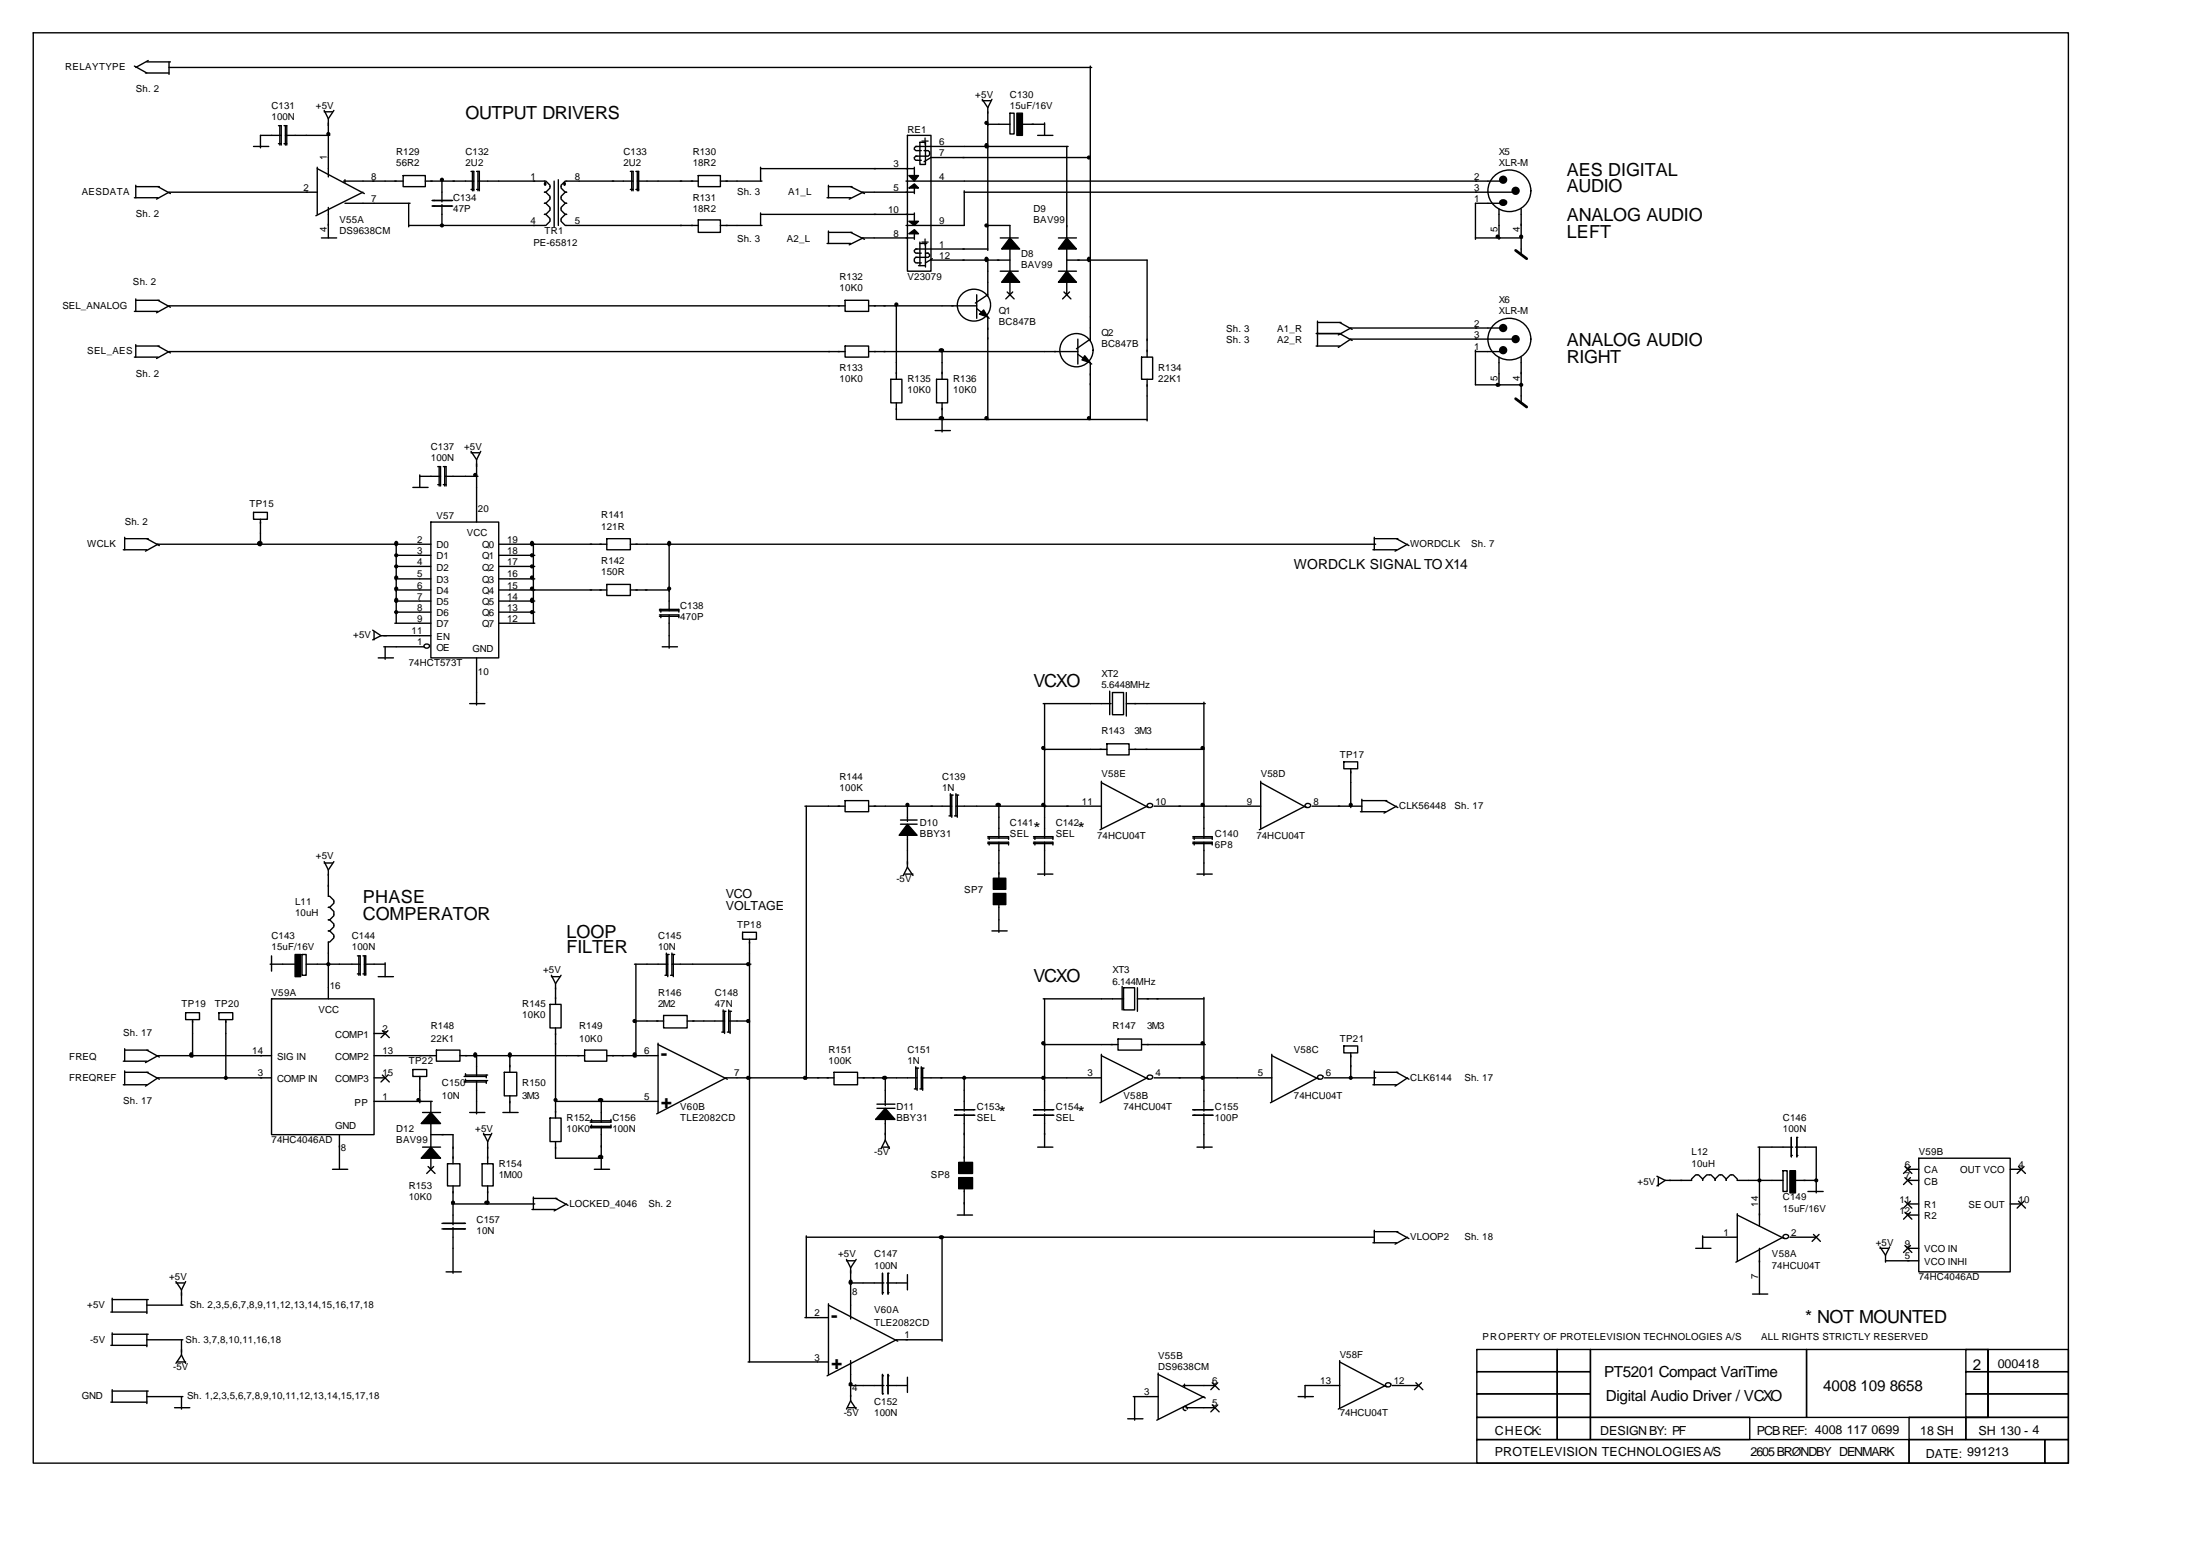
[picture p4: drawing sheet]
<svg xmlns="http://www.w3.org/2000/svg" width="420mm" height="297mm" viewBox="0 0 420 297" stroke-linecap="round" stroke-linejoin="round" font-family="sans-serif">
<g fill="none" stroke="#000" stroke-width=".26">
<path d="M6.3 6.3h388.7v273h-388.7zM25.7 12.6l2.3 1.3M27.8 13.9h4.5M28 11.8h4.5M28.3 11.6l-2.4 1.3M32.3 11.8v2.4M32.3 12.9h176.2M187.6 19.2h1.6M187.6 19l1 1.5M189.4 19l-.8 1.5M208.2 12.6v52.4M25.7 37.7h4.5"/>
<path d="M25.9 35.6h4.5M25.9 35.4v2.3M30.2 35.6l2.3 1.4M48.4 28h2.9M53.2 24h.5v3.7M53.2 27.4h.5M53.4 24v3.7M53.7 25.8h-4v2.4M54.2 24h.6v3.7M54.2 27.4h.6M54.5 25.8h8.5M54.5 24v3.7"/>
<path d="M60.6 32.2l9 4.8M60.6 31.9v9M60.6 36.7h-28.3l-2.4 1.3M61.9 21.3h1.6M61.9 21.1l.8 1.6M62.7 22.7v11.1M62.7 39.6v5.8M63.8 21.1l-1.1 1.6M65.6 34.6h11.4M65.9 38.8h12.4M65.9 34.3v.5M69.3 36.7l-9 4.5"/>
<path d="M77 33.5h4.2v2.1h-4.2zM78.1 38.8v4.5M81.2 34.6h9.3M82.5 38.3h3.8M82.5 39.3h3.8M82.8 38.3h.1M82.8 39.3h.1M84.4 34.6v3.9M84.4 39.1v3.9M86.3 38.3h.1M86.3 39.3h.1M90 32.7h.5v3.7"/>
<path d="M90 36.2h.5M90.2 32.7v3.7M91 32.7h.5v3.7M91 36.2h.5M91.3 34.6h12.9l.8 .8v.5l-.8 .8h-.2h.2l.8 .8v.5l-.8 .8h-.2h.2l.8 .8v.5l-.8 .8h-.2h.2l.8 .8v.5l-.8 .8h-26.1M91.3 32.7v3.7M105.8 34.6v8.7M106.6 34.3v8.7M120.4 32.7h.5v3.7M120.4 36.2h.5M120.6 32.7v3.7M120.9 34.6h-13l-.7 .8v.5l.7 .8h.3h-.3l-.7 .8v.5l.7 .8h.3h-.3l-.7 .8v.5l.7 .8h.3h-.3l-.7 .8v.5l.7 .8h25.4"/>
<path d="M121.4 32.7h.6v3.7M121.4 36.2h.6M121.7 34.6h11.6M121.7 32.7v3.7M133.3 33.5h4.3v2.1h-4.3zM137.6 34.6h7.9M145.3 32.2h29.3M145.3 31.9v2.7M158 37.7h4.5M158.2 35.4v2.3M158.2 35.6h4.5M162.5 35.6l2.6 1.4"/>
<path d="M164.6 36.7h10M164.8 36.7l-2.6 1.3M173 34.6h114.1M173.3 25.8h4.5v26h-4.5zM174.6 31.9v1.6M174.6 35.9v1.1M174.9 28h29.1M175.2 28h-.3l-.3 .2v.3l.3 .3h1M175.2 29.8h-.3l-.3 .3v.2l.3 .3h1M175.7 27.2h1v4.2h-1zM176.5 28.8h.8a.66 .66 0 0 1 0 1h-2.4M184.1 36.4v6.6h-11.1"/>
<path d="M184.1 36.7h105.6M188.4 23.7h4.5M188.6 20.5v27.3M192.9 21.6h.8v4h-.8zM195 23.7h4.5M198.2 25.8h2.9M199.5 23.5v2.3M203.7 28v17.4M208.2 30.1h-30.4l-1.3 .8M285.4 33.6a4 4 0 0 1 6.2 .5 4 4 0 0 1-1.7 6 4 4 0 0 1-5-1.4 4 4 0 0 1 .5-5.1zM286.3 39.9v5.8M287.6 38.8h-5.8v6.9"/>
<path d="M290.5 39.9v8.7M25.7 59.4h4.5M25.9 57.1v2.3M25.9 57.3h4.5M30.2 57.3l2.3 1.3M61.4 45.4h2.9M133.3 42h4.3v2.4h-4.3zM137.6 43h7.9M145.3 40.9h29.3M145.3 40.7v2.3M158 46.5h4.5M158.2 44.1v2.4"/>
<path d="M158.2 44.4h4.5M161.4 57.3h4.5v2.1h-4.5zM161.4 58.4h-129.1l-2.4 1.3M162.5 44.4l2.6 1.3M164.6 45.4h10M164.8 45.4l-2.6 1.3M165.9 58.4h20.6M171.2 58.1v14.3M174.6 40.7v1.5M174.6 44.6v1.1M174.9 47.5h13.7M175.2 47.5h-.3l-.3 .3v.3l.3 .2h1"/>
<path d="M175.2 49.1h-.3a.66 .66 0 0 0 0 1.1h1M175.4 50.7h1.3M175.7 46.2v4.5M175.7 46.5h1.3M176.7 46.5v4.5M176.7 48.3h.6M177 48.3h.3l.2 .3v.3l-.2 .2h-2.4M177.8 49.7h15.1M178.1 49.4l-1.4 .8M186.5 58.9l2.4 1.9M186.5 56.3v4.5M188.4 43h4.5v2.4"/>
<path d="M188.6 49.4v7.1M188.6 56.3l-2.3 1.6M189.2 58.1a3.1 3.1 0 0 0-3.9-2.8 3.1 3.1 0 0 0-2.2 4.3 3.2 3.2 0 0 0 3.6 1.6 3.2 3.2 0 0 0 2.5-2.9M191 45.4h3.5M191 51.8h3.5M192.4 55.7l1.3 1.4M192.9 47.3v4.5M192.9 53.9v2.4M193.4 55.7l-1.3 1.4M202.1 45.4h3.5M202.1 51.8h3.5M203.2 55.7l1.3 1.4"/>
<path d="M203.7 49.7h15.4v18.5M203.7 47.3v4.5M203.7 53.9v2.4M204.3 55.7l-1.4 1.4M281.8 45.4h9M25.7 68.2h4.5M25.9 66.1h4.5M25.9 65.8v2.4M30.2 66.1l2.3 1.3M161.4 66.1h4.5v2.1h-4.5zM161.4 67.1h-129.1l-2.4 1.3M165.9 67.1h39.9"/>
<path d="M170.1 72.4h2.1v4.5h-2.1zM171.2 76.9v3.2h47.9M178.9 72.4h2.1v4.5h-2.1zM179.9 66.9v5.5M179.9 76.9v5.6M188.6 60.5v19.6M205.8 67.6l2.7 1.9M205.8 64.7v4.8M208.2 64.7l-2.6 1.9M208.2 69.2v10.9M218 68.2h2.1v4.2h-2.1zM219.1 72.4v7.9"/>
<path d="M251.4 63.7h4.7M251.4 66.1h4.5M251.6 61.6h4.5M251.6 61.3v4.8M255.9 61.6l2.3 1.3M255.9 63.7l2.3 1.3M281.8 67.1h5.8M281.8 66.9v6.6h9M285.4 61.9a4 4 0 0 1 6.2 .5 4 4 0 0 1-1.7 6 4 4 0 0 1-5-1.4 4 4 0 0 1 .5-5.1zM286.3 68.2v5.5M287.1 62.6h-29.1l-2.4 1.3M289.7 64.7h-31.7l-2.4 1.6"/>
<path d="M290.5 68.2v8.7M48.4 97.8h2.7v1.3h-2.7zM49.7 99.1v5.1M78.8 93h3M80.2 90.7v2.3M80.2 90.9h3.9M82.3 99.7h12.9v25.9h-12.9zM83.6 89.1h.5v3.7M83.6 92.5h.5M83.9 89.1v3.7M84.7 89.1h.5v3.7M84.7 92.5h.5"/>
<path d="M84.9 90.9h6.4M84.9 89.1v3.7M90 86.4h1.5M90 86.2l1 1.6M91 87.8v11.9M91.8 86.2l-.8 1.6M178.6 82.2h2.9M23.5 105h4.5M23.8 102.8h4.5M23.8 102.6v2.4M28 102.8l2.4 1.4M29.9 103.9h52.4"/>
<path d="M30.2 103.9l-2.4 1.3M75.4 108.1h6.9M75.4 110.5h6.9M75.4 112.6h6.9M75.4 114.7h6.9M75.4 116.9h6.9M75.4 119h6.9M75.7 106h6.6M75.7 103.6v15.4M95.2 103.9h20.7M95.2 106h6.9M95.2 108.1h6.9"/>
<path d="M95.2 110.5h6.9M95.2 112.6h20.7M95.2 114.7h6.9M95.2 116.9h6.9M95.2 119h6.9M101.9 103.9v15.1M115.9 102.8h4.5v2.2h-4.5zM115.9 111.6h4.5v2.1h-4.5zM120.4 103.9h142.3M120.4 112.6h7.4M125.9 116.3h3.7v.6M125.9 116.6h3.7"/>
<path d="M125.9 117.7h3.7M125.9 117.4h3.7v.5M126.2 116.3v.6M126.2 117.4v.5M127.8 103.9v12.7M127.8 117.4v6.3M262.2 105h4.5M262.5 102.8h4.5M262.5 102.6v2.4M266.7 102.8l2.4 1.4M268.8 103.9l-2.4 1.3M71.2 120.3l1.6 1.1"/>
<path d="M71.4 120.6v1.5M72.2 125.6h2.9M72.8 121.4h9.5M72.8 121.4l-1.6 .7M73.3 123.5h7.7M73.6 123.5v2.4M82 123.2a.53 .53 0 0 0-.6-.2 .53 .53 0 0 0-.4 .5 .58 .58 0 0 0 1-.2M89.7 134.3h2.9M91 125.6v9M126.5 123.5h2.9M199.2 134.3h13M199.5 134.3v25.7"/>
<path d="M211.9 131.9v4.5M212.5 132.2h2.1v4.2h-2.1zM215.1 134.3h15.1M215.1 132.2v4.5M229.9 134.1v25.9M153.7 153.9h7.7M154 153.9v52.1M161.4 152.8h4.5v2.2h-4.5zM165.9 153.9h15.9M172 157.3h3.2M172 156.5h3.2M173.3 153.9v2.9"/>
<path d="M173.3 159.2v6.3M181.2 155.8h.6M181.5 151.5v4.3M181.5 151.8h.5M181.8 151.8v4.2M182.3 155.8h.5M182.6 153.9h27.7M182.6 151.8h.5M182.6 151.5v4.3M182.8 151.8v4.2M188.6 159.7h4v.5M188.6 160h4"/>
<path d="M188.9 159.7v.5M190.8 153.6v6.4M197.4 159.7h3.7v.5M197.4 160h3.7M197.6 159.7v.5M199.2 143.1h12.2M210.3 149.4l9 4.8M210.3 149.1v9M211.4 142h4.2v2.1h-4.2zM215.6 143.1h14.3M219.1 153.9l-9 4.5M220.1 153.6a.53 .53 0 0 0-.6-.2 .53 .53 0 0 0-.4 .6 .58 .58 0 0 0 1-.2"/>
<path d="M220.4 153.9h20.4M227.8 159.7h3.7v.5M227.8 160h3.7M228.1 159.7v.5M240.8 149.4l8.7 4.8M240.8 149.1v9M249.2 153.9l-8.7 4.5M250.3 153.6a.53 .53 0 0 0-.6-.2 .53 .53 0 0 0-.4 .6 .58 .58 0 0 0 1-.2M250.6 153.9h9.5M256.6 145.4h2.7v1.4h-2.7zM258 146.8v7.4M259.8 155h4.8"/>
<path d="M260.1 152.8h4.7M260.1 152.6v2.4M264.6 152.8l2.4 1.4M266.7 153.9l-2.4 1.3M61.9 164.7h1.6M61.9 164.5l.8 1.6M62.7 166.1v5h.3l.8 .8v.5l-.8 .8h-.3h.3l.8 .8v.8l-.8 .8h-.3h.3l.8 .8v.5l-.8 .8h-.3h.3l.8 .8v.5l-.8 .8h-.3v10.9M63.8 164.5l-1.1 1.6M141.8 178h2.7v1.3h-2.7zM143.1 179.3v80.7M172.8 166.9h1.6M173.3 165.5l-.8 1.6"/>
<path d="M173.3 165.5l1.1 1.6M188.6 161h4M188.6 160.8h4v.5M188.9 160.8v.5M189.4 177.7h3M190.8 160.8v6.9M190.8 172.2v5.8M197.4 161h3.7M197.4 160.8h3.7v.5M197.6 160.8v.5M198.2 166.9h2.9M199.5 160.8v6.3"/>
<path d="M227.8 161h3.7M227.8 160.8h3.7v.5M228.1 160.8v.5M228.6 166.9h2.9M229.9 160.8v6.3M35.5 193.3h2.6v1.3h-2.6zM36.8 194.6v7.2M41.8 193.3h2.6v1.3h-2.6zM43.1 194.6v11.4M51.6 184.1h4.8M51.9 190.7h19.5v25.9h-19.5zM51.9 182.5v2.9"/>
<path d="M57.7 182.2h.8v4h-.8zM58.5 184.1h10.3M68.3 182.5h.5v3.7M68.3 185.9h.5M68.5 182.5v3.7M69.3 182.5h.5v3.7M69.3 185.9h.5M69.6 184.1h4M69.6 182.5v3.7M71.4 197.3h2.2M72.2 186.4h2.9M73 196.8l1.3 1.3"/>
<path d="M73.6 183.8v2.6M74.1 196.8l-1.3 1.3M105 191.7h2.2v4.5h-2.2zM105.3 186.4h1.6M105.3 186.2l.8 1.6M106.1 187.8v3.9M106.1 196.2v17.2M107.2 186.2l-1.1 1.6M121.2 184.1h6.3M121.2 194.9h5.5M121.4 184.1v17.7M125.7 199.4l13.2 6.6"/>
<path d="M125.7 199.1v13.3M126.7 193.9h4.5v2.3h-4.5zM127 186.2h.5M127.3 181.9v4.3M127.3 182.2h.5M127.5 182.2v4.2M128.1 186.2h.5M128.3 184.1h15.1M128.3 182.2h.6M128.3 181.9v4.3M128.6 182.2v4.2M131.2 194.9h7.2"/>
<path d="M137.8 197h.6M138.1 192.8v4.2M138.1 193.1h.5M138.4 193.1v4.2M138.9 197h.5M139.2 194.9h3.9M139.2 193.1h.5M139.2 192.8v4.2M139.4 193.1v4.2M199.2 190.7h15.4M199.2 199.4h14.3M199.5 190.7v21.4"/>
<path d="M213.5 198.3h4.5v2.2h-4.5zM214.3 188.3v4.5M214.6 188.6h2.1v4.2h-2.1zM217.2 188.6v4.5M217.2 190.7h12.7M218 199.4h12.2M229.9 190.4v21.7M256.6 199.7h2.7v1.3h-2.7zM23.5 207.1h4.5M23.5 202.6h4.5M23.8 200.2v2.4M23.8 204.4v2.7"/>
<path d="M23.8 204.7h4.5M23.8 200.5h4.5M28 200.5l2.4 1.3M28 204.7l2.4 1.3M51.9 205.8h-21.7l-2.4 1.5M51.9 201.5h-21.7l-2.4 1.3M64.8 216.6v6.6M71.4 205.8h2.2M71.4 201.5h11.9M71.4 210.3h11.1M73 205.2l1.3 1.4M74.1 205.2l-1.3 1.4"/>
<path d="M78.8 204.2h2.7v1.3h-2.7zM80.2 205.5v5M80.7 212.4h3.4M80.7 219h3.4M82.3 216.6h4.2v5.6M82.3 210.3v2.1M82.3 214.2v4.8M83.3 200.5h4.5v2.1h-4.5zM87.8 201.5h23.9M88.6 206.6h4.3M88.6 205.5h4.3M88.9 205v.5"/>
<path d="M88.9 206v.6M88.9 206.3h4.2M88.9 205.2h4.2M89.7 212.4h2.9M91 201.5v4M91 206.3v6.3M92.3 216.6h1.4M92.3 216.3l.8 1.6M92.9 205.2v.6M92.9 206.3v.5M93.1 217.9v4.3M93.9 216.3l-.8 1.6"/>
<path d="M96 212.4h3M96.3 204.7h2.4v4.5h-2.4zM97.4 201.5v3.2M97.4 209.2v3.2M105 213.4h2.2v4.5h-2.2zM106.1 217.9v3.2h9M106.1 210.3h19.6M111.7 200.5h4.2v2.1h-4.2zM112.7 214h4M112.7 215h4M113 213.7v.5M113 214.8v.5"/>
<path d="M114.8 210.3v3.9M114.8 215v8.2M115.9 201.5h9.8M116.7 213.7v.5h-4M116.7 214.8v.5h-4M159.3 204.7h4.5v2.4h-4.5zM159.3 205.8h-20.7l-13.2 6.8M163.8 205.8h11.4M167.5 211.6h3.4M167.5 210.8h3.4M168.5 219h1.4M169.1 205.5v5.5"/>
<path d="M169.1 213.4v4.3M169.1 217.7l-.8 1.6M169.1 217.7l.8 1.6M174.6 207.9h.6M174.9 203.6v4.3M174.9 203.9h.5M175.2 203.9v4.2M175.7 207.9h.5M175.9 205.8h34.4M175.9 203.9h.6M175.9 203.6v4.3M176.2 203.9v4.2"/>
<path d="M182.3 211.8h3.7M182.3 212.9h3.7M182.6 211.8h.1M182.6 212.9h.1M184.1 205.5v6.6M184.1 212.6v9.3M186 211.8h.1M186 212.9h.1M197.4 211.8h3.7M197.4 212.9h3.7M197.6 211.8h.1M197.6 212.9h.1"/>
<path d="M198.2 219h2.9M199.5 212.6v6.4M201.1 211.8h.1M201.1 212.9h.1M210.3 201.3v9M210.3 201.5l9 4.5M219.1 205.8l-9 4.7M220.1 205.5a.53 .53 0 0 0-.6-.2 .53 .53 0 0 0-.4 .5 .58 .58 0 0 0 1-.2M220.4 205.8h22.5M227.8 211.8h3.7M227.8 212.9h3.7M228.1 211.8h.1"/>
<path d="M228.1 212.9h.1M228.6 219h2.9M229.9 212.6v6.7M231.5 211.8h.1M231.5 212.9h.1M242.9 201.5l9 4.5M242.9 201.3v9M251.6 205.8l-9 4.7M252.7 205.5a.53 .53 0 0 0-.7-.2 .53 .53 0 0 0-.3 .5 .58 .58 0 0 0 1-.2M252.9 205.8h9.8M258 201v4.8M262.2 207.1h4.5"/>
<path d="M262.5 204.7h4.5M262.5 204.4v2.7M266.7 204.7l2.4 1.3M268.8 205.8l-2.4 1.5M335.8 219h6.6M336 219v15.1M342.1 217.1v3.7zM342.9 219h4v8.7M343.2 217.1h.1M343.2 217.1v3.7M63.5 223.2h2.9M81.8 222.7l1.3 1.3"/>
<path d="M82.3 221.1v2.1M82.8 222.7l-1.3 1.3M84.4 234.6h4.2M84.4 233.5h4.2M84.7 234.6h4.2M84.7 233.5h4.2M85.5 222.2h2.3v4.2h-2.3zM86.3 229.8h15.8M86.5 226.4v7.4M86.5 234.3v8.8M88.6 234.6h.1M88.6 233.5h.1"/>
<path d="M92.1 222.2h2.1v4.2h-2.1zM93.1 226.4v3.4M101.6 230.9h4.5M101.9 228.8h4.5M101.9 228.5v2.4M106.1 228.8l2.4 1.3M108.2 229.8l-2.4 1.4M113.5 223.2h2.9M154 236.2h108.5M154 235.9v15.6M179.9 236.2v19.8M182.8 232h2.9"/>
<path d="M184.1 226.4v5.6M262.2 237.2h4.5M262.5 234.9v2.3M262.5 235.1h4.5M266.7 235.1l2.4 1.3M268.8 236.2l-2.4 1.3M316.4 224.5l1.6 .8M316.7 224.8v1.6M318 225.3h5.1v-.2l.7-.8h.6l.8 .8v.2v-.2l.8-.8h.8l.8 .8v.2v-.2l.7-.8h.6l.8 .8v.2v-.2l.8-.8h.5l.8 .8v.2h8.7M318 225.3l-1.6 1.1M323.8 238.3h3M325.2 236.2h6.6"/>
<path d="M325.2 235.9v2.4M331.8 232l9 4.4M331.8 231.7v9M336 238.3v8.7M340.5 223.5h.8v4h-.8zM340.5 236.2l-9 4.7M341.6 235.9a.53 .53 0 0 0-.7-.2 .53 .53 0 0 0-.3 .6 .58 .58 0 0 0 1-.2M341.8 236.2h5.1M342.1 220.6h.1M342.6 225.3h4.3M343.2 220.6h.1M345.3 227.5h2.9"/>
<path d="M346.3 235.7l1.4 1.3M347.4 235.7l-1.3 1.3M359 238.3h1.6M359 238l1.1 1.6M360.1 239.6v1.3M360.9 238l-.8 1.6M363.8 222.7l1.3 1.3M363.8 224.8l1.3 1.3M363.8 229.3l1.3 1.3M363.8 231.4l1.3 1.3M363.8 237.8l1.3 1.3M364.3 223.2h2.1"/>
<path d="M364.3 232h2.1M364.3 225.3h2.1M364.3 238.3h2.1M364.3 229.8h2.1M364.9 222.7l-1.4 1.3M364.9 224.8l-1.4 1.3M364.9 229.3l-1.4 1.3M364.9 231.4l-1.4 1.3M364.9 237.8l-1.4 1.3M366.4 221.1h17.5v21.7h-17.5zM383.9 223.2h2.1M383.9 229.8h2.1"/>
<path d="M385.5 222.7l1.3 1.3M385.5 229.3l1.3 1.3M386.6 222.7l-1.4 1.3M386.6 229.3l-1.4 1.3M21.2 250.5h6.8M21.2 256.8h6.8M21.4 248.1h6.9M21.4 247.8v2.7M21.4 254.4v2.4M21.4 254.7h6.9M28 255.8h6.9M28 248.1v2.6"/>
<path d="M28 254.7v2.4M28 249.1h6.9M33.6 244.9h1.6M33.6 244.7l1.1 1.5M33.9 260h1.6M34.7 246.2v2.9M34.7 255.8v2.9M34.7 258.7l-1.1 1.6M34.7 258.7l.8 1.6M35.5 244.7l-.8 1.5M85.2 242.8h2.9M142.9 260h15.3"/>
<path d="M153.7 251.5h4.5M158.2 249.1l13.2 6.9M158.2 248.9v13.5M161.7 240.7h1.5M161.7 240.4l.8 1.6M162.2 244.9h6.6M162.5 242v9.8M162.5 259.7v7.7M163.5 240.4l-1 1.6M168.5 243.1v3.9zM168.5 246.8h.1M169.3 244.9h4"/>
<path d="M169.6 243.1h.1M169.6 246.8h.1M169.6 243.1v3.9M173.3 243.3v2.9M179.9 255.8h-8.7l-13.2 6.8M255.9 260l8.9 4.8M255.9 259.7v9M282 257.6h15.4v4.2h-15.4zM297.4 257.6h6.3v4.2h-6.3zM303.7 257.6h41.3v13h-41.3zM334.7 247h2.9M345 257.6h34.7v13h-34.7z"/>
<path d="M360.1 240.7h6.3M375.4 257.6h4.3v4.2h-4.3zM379.7 257.6h15.3v4.2h-15.3zM21.2 267.7h6.8M21.4 265.3v2.4M21.4 265.6h6.9M28 266.6h6.9M28 265.6v2.3M33.3 268.7h2.9M34.7 266.6v2.4M161.9 268.7h1.6M162.2 264.5h6.6"/>
<path d="M162.5 267.4l-.8 1.6M162.5 267.4l1 1.6M168.5 266.1h.1M168.5 262.6h.1M168.5 262.4v3.7M169.3 264.5h4M169.6 262.4v3.7zM169.6 262.6h.1M173.3 262.9v2.9M215.4 270.8h2.9M216.4 266.6h4.8M216.7 266.6v4.5"/>
<path d="M221.2 262.4l9 4.5M221.2 262.1v8.7M226 264.5h6M226.2 264.2v.6M226.5 268.7h5.5M226.7 269v-.3l-.2-.2h-.3l-.2 .2v.3l.2 .3h.3M229.9 266.6l-9 4.5M231.5 264l1.3 1.3M231.5 268.2l1.3 1.3M232.6 264l-1.4 1.3M232.6 268.2l-1.4 1.3M247.9 266.6h2.9"/>
<path d="M255.9 264.5h-6.7v2.4M264.6 264.5l-9 4.5M265.6 264.2a.53 .53 0 0 0-.6-.2 .53 .53 0 0 0-.3 .6 .58 .58 0 0 0 .9-.2M265.9 264.5h5M270.4 264l1.3 1.3M271.5 264l-1.4 1.3M282 274.8h82.6v4.5h-82.6zM282 261.8h15.4v4.3h-15.4zM282 266.1h15.4v4.5h-15.4zM282 270.6h15.4v4.2h-15.4zM297.4 261.8h6.3v4.3h-6.3zM297.4 266.1h6.3v4.5h-6.3z"/>
<path d="M297.4 270.6h6.3v4.2h-6.3zM303.7 270.6h30.5v4.2h-30.5zM364.6 274.8h25.9v4.5h-25.9zM364.6 270.6h10.8v4.2h-10.8zM375.4 261.8h4.3v4.3h-4.3zM375.4 266.1h4.3v4.5h-4.3zM375.4 270.6h19.6v4.2h-19.6zM379.7 261.8h15.3v4.3h-15.3zM379.7 266.1h15.3v4.5h-15.3zM390.5 274.8h4.5v4.5h-4.5z"/>
<circle cx="205.6" cy="66.9" r="3.2"/>
</g>
<path d="M289.5 47.8l2.1 1.6M289.5 76.1l2.1 1.6" fill="none" stroke="#000" stroke-width=".53"/>
<g fill="#000" stroke="#000" stroke-width=".26">
<path d="M173.6 35.9l1-.8 .8 .8z" fill-rule="evenodd"/>
<path d="M173.6 33.5h1.8l-.8 1.1z" fill-rule="evenodd"/>
<path d="M173.6 44.6l1-.8 .8 .8z" fill-rule="evenodd"/>
<path d="M173.6 42.2h1.8l-.8 .8z" fill-rule="evenodd"/>
<path d="M192.9 51.8l1.8 2.1h-3.4z" fill-rule="evenodd"/>
<path d="M192.9 45.4l1.8 2.1h-3.4z" fill-rule="evenodd"/>
<path d="M203.7 51.8l1.9 2.1h-3.5z" fill-rule="evenodd"/>
<path d="M203.7 45.4l1.9 2.1h-3.5z" fill-rule="evenodd"/>
<path d="M187.1 60l.8-.8 .7 1.3z" fill-rule="evenodd"/>
<path d="M207.2 67.9l1 1.3-1.6-.5z" fill-rule="evenodd"/>
<path d="M173.3 157.3l1.9 2.2h-3.5z" fill-rule="evenodd"/>
<path d="M82.3 212.4l1.8 2.1h-3.7z" fill-rule="evenodd"/>
<path d="M169.1 211.6l1.8 2.1h-3.7z" fill-rule="evenodd"/>
<path d="M82.3 219l1.8 2.1h-3.7z" fill-rule="evenodd"/>
</g>
<g fill="#000" stroke="#000" stroke-width=".26">
<path d="M104 34.9l.1-.1 .1 .3-.1 .3zM107.7 34.9l.1-.1 .1 .3-.1 .3zM188.2 27.5a.38 .38 0 0 1 .5 .3 .38 .38 0 0 1-.3 .4 .44 .44 0 0 1-.2-.7zM194.2 21.6h1.1v4.2h-1.1zM188.2 49.2a.38 .38 0 0 1 .5 .3 .38 .38 0 0 1-.3 .4 .44 .44 0 0 1-.2-.7zM207.8 49.2a.38 .38 0 0 1 .5 .3 .38 .38 0 0 1-.3 .4 .44 .44 0 0 1-.2-.7zM179.4 66.7l.2-.1a.42 .42 0 0 1 .6 .3 .38 .38 0 0 1-.4 .2 .38 .38 0 0 1-.4-.4zM179.4 79.7l.2-.1a.42 .42 0 0 1 .6 .2 .38 .38 0 0 1-.4 .3 .38 .38 0 0 1-.4-.4zM75.5 103.4a.38 .38 0 0 1 .5 .3 .38 .38 0 0 1-.3 .5 .44 .44 0 0 1-.2-.8zM75.5 114.3a.38 .38 0 0 1 .5 .3 .38 .38 0 0 1-.3 .4 .44 .44 0 0 1-.2-.7zM101.5 103.4a.38 .38 0 0 1 .4 .3 .38 .38 0 0 1-.3 .5 .44 .44 0 0 1-.1-.8zM101.5 114.3a.38 .38 0 0 1 .4 .3 .38 .38 0 0 1-.3 .4 .44 .44 0 0 1-.1-.7z"/>
<path d="M127.7 103.4a.38 .38 0 0 1 .4 .3 .38 .38 0 0 1-.3 .5 .44 .44 0 0 1-.1-.8zM190.3 153.5l.1-.1a.42 .42 0 0 1 .6 .2 .38 .38 0 0 1-.4 .3 .38 .38 0 0 1-.3-.4zM189.7 170.6h2.4v2.1h-2.4zM189.7 167.7h2.4v2.1h-2.4zM56.4 182.2h1v4.2h-1zM36.4 201a.38 .38 0 0 1 .4 .4 .38 .38 0 0 1-.3 .4 .44 .44 0 0 1-.1-.8zM90.6 201a.38 .38 0 0 1 .4 .4 .38 .38 0 0 1-.2 .4 .44 .44 0 0 1-.2-.8zM97.2 201a.38 .38 0 0 1 .5 .4 .38 .38 0 0 1-.3 .4 .44 .44 0 0 1-.2-.8zM114.4 209.9l.1-.1a.42 .42 0 0 1 .6 .2 .38 .38 0 0 1-.4 .3 .38 .38 0 0 1-.3-.4zM121 201a.38 .38 0 0 1 .5 .4 .38 .38 0 0 1-.3 .4 .44 .44 0 0 1-.2-.8zM168.6 205.6l.1-.1a.42 .42 0 0 1 .6 .3 .38 .38 0 0 1-.4 .2 .38 .38 0 0 1-.3-.4zM92.7 229.4l.1-.1a.42 .42 0 0 1 .6 .3 .38 .38 0 0 1-.4 .2 .38 .38 0 0 1-.3-.4z"/>
<path d="M114.4 220.7l.1-.1a.42 .42 0 0 1 .6 .2 .38 .38 0 0 1-.4 .3 .38 .38 0 0 1-.3-.4zM179.4 236.1l.2-.1a.42 .42 0 0 1 .6 .2 .38 .38 0 0 1-.4 .2 .38 .38 0 0 1-.4-.3zM183.1 224.8h2.6v2.1h-2.6zM183.1 221.9h2.6v2.1h-2.6zM341.8 223.5h1.1v4.2h-1.1zM162.3 244.4a.38 .38 0 0 1 .4 .3 .38 .38 0 0 1-.2 .5 .44 .44 0 0 1-.2-.8z"/>
<circle cx="62.7" cy="25.6" r=".26"/>
<circle cx="84.4" cy="34.3" r=".26"/>
<circle cx="188.4" cy="23.5" r=".26"/>
<circle cx="208" cy="30.1" r=".26"/>
<circle cx="84.4" cy="43" r=".26"/>
<circle cx="171.2" cy="58.1" r=".26"/>
<circle cx="188.4" cy="43" r=".26"/>
<circle cx="286" cy="45.2" r=".26"/>
<circle cx="290.5" cy="45.2" r=".26"/>
<circle cx="188.4" cy="79.8" r=".26"/>
<circle cx="208" cy="79.8" r=".26"/>
<circle cx="286" cy="73.5" r=".26"/>
<circle cx="290.5" cy="73.5" r=".26"/>
<circle cx="90.8" cy="90.7" r=".26"/>
<circle cx="49.6" cy="103.8" r=".4"/>
<circle cx="75.7" cy="112.4" r=".26"/>
<circle cx="75.7" cy="116.9" r=".26"/>
<circle cx="75.7" cy="106" r=".26"/>
<circle cx="75.7" cy="108.1" r=".26"/>
<circle cx="75.7" cy="110.2" r=".26"/>
<circle cx="101.6" cy="110.2" r=".26"/>
<circle cx="101.6" cy="112.4" r=".26"/>
<circle cx="101.6" cy="108.1" r=".26"/>
<circle cx="101.6" cy="106" r=".26"/>
<circle cx="101.6" cy="116.9" r=".26"/>
<circle cx="127.8" cy="112.4" r=".26"/>
<circle cx="173.3" cy="153.6" r=".26"/>
<circle cx="199.2" cy="142.8" r=".26"/>
<circle cx="199.2" cy="153.6" r=".26"/>
<circle cx="229.7" cy="153.6" r=".26"/>
<circle cx="229.7" cy="142.8" r=".26"/>
<circle cx="258" cy="153.6" r=".26"/>
<circle cx="62.7" cy="184.1" r=".26"/>
<circle cx="121.2" cy="194.9" r=".26"/>
<circle cx="142.9" cy="184.1" r=".26"/>
<circle cx="142.9" cy="194.9" r=".26"/>
<circle cx="199.2" cy="199.1" r=".26"/>
<circle cx="229.7" cy="199.1" r=".26"/>
<circle cx="43.1" cy="205.8" r=".26"/>
<circle cx="79.9" cy="210" r=".26"/>
<circle cx="106.1" cy="210" r=".26"/>
<circle cx="142.9" cy="205.8" r=".26"/>
<circle cx="153.7" cy="205.8" r=".26"/>
<circle cx="184.1" cy="205.8" r=".26"/>
<circle cx="199.2" cy="205.8" r=".26"/>
<circle cx="229.7" cy="205.8" r=".26"/>
<circle cx="258" cy="205.8" r=".26"/>
<circle cx="86.5" cy="229.6" r=".26"/>
<circle cx="336" cy="225.3" r=".26"/>
<circle cx="346.9" cy="225.3" r=".26"/>
<circle cx="162.5" cy="264.2" r=".26"/>
</g>
<g fill="#000" stroke="#000" stroke-width=".53">
<path d="M286.6 38.5a.5 .5 0 0 1 .6-.2 .5 .5 0 0 1 .3 .6 .5 .5 0 0 1-.6 .2 .5 .5 0 0 1-.3-.6z"/>
<circle cx="287.1" cy="34.3" r=".53"/>
<circle cx="289.5" cy="36.4" r=".53"/>
<circle cx="287.1" cy="62.6" r=".53"/>
<circle cx="287.1" cy="66.9" r=".53"/>
<circle cx="289.5" cy="64.7" r=".53"/>
</g>
<g font-size="3.7">
<text x="126.2" y="202.3">-</text>
<text x="126.2" y="211.6">+</text>
<text x="158.7" y="252.3">-</text>
<text x="158.7" y="261.3">+</text>
</g>
<g font-size="3.4">
<text x="88.9" y="22.7">OUTPUT DRIVERS</text>
<text x="299.2" y="33.5">AES DIGITAL</text>
<text x="299.2" y="36.7">AUDIO</text>
<text x="299.2" y="42.2">ANALOG AUDIO</text>
<text x="299.2" y="45.4">LEFT</text>
<text x="299.2" y="66.1">ANALOG AUDIO</text>
<text x="299.2" y="69.2">RIGHT</text>
<text x="197.4" y="131.1">VCXO</text>
<text x="197.4" y="159.5">*</text>
<text x="205.8" y="159.5">*</text>
<text x="69.3" y="172.4">PHASE</text>
<text x="69.3" y="175.6">COMPERATOR</text>
<text x="108.2" y="179">LOOP</text>
<text x="108.2" y="181.9">FILTER</text>
<text x="197.4" y="187.5">VCXO</text>
<text x="190.8" y="213.7">*</text>
<text x="205.8" y="213.7">*</text>
<text x="344.8" y="252.6">* NOT MOUNTED</text>
</g>
<g font-size="2.9">
<text x="306.4" y="262.9">PT5201 Compact VariTime</text>
<text x="376.8" y="261.6">2</text>
<text x="306.7" y="267.4">Digital Audio Driver / VCXO</text>
<text x="348.2" y="265.6">4008 109 8658</text>
</g>
<g font-size="2.6">
<text x="175.9" y="27.7">+</text>
<text x="175.9" y="47">+</text>
<text x="247.1" y="108.7">WORDCLK SIGNAL TO X14</text>
</g>
<g font-size="2.4">
<text x="138.6" y="171.4">VCO</text>
<text x="138.6" y="173.7">VOLTAGE</text>
<text x="381.5" y="261.1">000418</text>
<text x="285.5" y="274">CHECK:</text>
<text x="305.6" y="274">DESIGN BY: PF</text>
<text x="335.5" y="274">PCB REF: 4008 117 0699</text>
<text x="366.7" y="274">18 SH</text>
<text x="377.8" y="274">SH 130 - 4</text>
<text x="285.5" y="278">PROTELEVISION TECHNOLOGIES A/S</text>
<text x="334.3" y="278">2605 BRØNDBY DENMARK</text>
<text x="367.8" y="278.3">DATE: 991213</text>
</g>
<g font-size="1.9">
<text x="12.4" y="13.4">RELAYTYPE</text>
<text x="25.9" y="17.6">Sh. 2</text>
<text x="51.9" y="20.8">C131</text>
<text x="51.9" y="22.9">100N</text>
<text x="60.3" y="20.8">+5V</text>
<text x="186.3" y="18.7">+5V</text>
<text x="192.9" y="18.7">C130</text>
<text x="192.9" y="20.8">15uF/16V</text>
<text x="75.7" y="29.5">R129</text>
<text x="88.9" y="29.5">C132</text>
<text x="119.1" y="29.5">C133</text>
<text x="132.3" y="29.5">R130</text>
<text x="173.3" y="25.3">RE1</text>
<text x="179.4" y="29.8">7</text>
<text x="179.4" y="27.7">6</text>
<text x="286.3" y="29.5">X5</text>
<text x="62.4" y="30.6" transform="rotate(-90 62.4 30.6)">1</text>
<text x="70.9" y="34.3">8</text>
<text x="75.7" y="31.7">56R2</text>
<text x="88.9" y="31.7">2U2</text>
<text x="101.3" y="34.3">1</text>
<text x="109.8" y="34.3">8</text>
<text x="119.1" y="31.7">2U2</text>
<text x="132.3" y="31.7">18R2</text>
<text x="170.7" y="31.9">3</text>
<text x="179.4" y="34.3">4</text>
<text x="281.5" y="34.3">2</text>
<text x="286.3" y="31.7">XLR-M</text>
<text x="15.6" y="37.2">AESDATA</text>
<text x="25.9" y="41.5">Sh. 2</text>
<text x="57.9" y="36.4">2</text>
<text x="70.9" y="38.5">7</text>
<text x="86.5" y="38.3">C134</text>
<text x="86.5" y="40.4">47P</text>
<text x="132.3" y="38.3">R131</text>
<text x="132.3" y="40.4">18R2</text>
<text x="140.8" y="37.2">Sh. 3</text>
<text x="150.5" y="37.2">A1_L</text>
<text x="169.6" y="40.7">10</text>
<text x="170.7" y="36.4">5</text>
<text x="197.4" y="40.4">D9</text>
<text x="281.5" y="38.5">1</text>
<text x="281.5" y="36.4">3</text>
<text x="62.4" y="44.4" transform="rotate(-90 62.4 44.4)">4</text>
<text x="64.8" y="42.5">V55A</text>
<text x="64.8" y="44.6">DS9638CM</text>
<text x="101.3" y="42.8">4</text>
<text x="101.9" y="47">PE-65812</text>
<text x="104" y="44.6">TR1</text>
<text x="109.8" y="42.8">5</text>
<text x="140.8" y="46.2">Sh. 3</text>
<text x="150.3" y="46.2">A2_L</text>
<text x="170.7" y="45.2">8</text>
<text x="179.4" y="42.8">9</text>
<text x="179.4" y="47.3">1</text>
<text x="197.4" y="42.5">BAV99</text>
<text x="286" y="44.4" transform="rotate(-90 286 44.4)">5</text>
<text x="290.2" y="44.4" transform="rotate(-90 290.2 44.4)">4</text>
<text x="160.3" y="53.4">R132</text>
<text x="173.3" y="53.4">V23079</text>
<text x="179.4" y="49.4">12</text>
<text x="195" y="49.1">D8</text>
<text x="195" y="51.2">BAV99</text>
<text x="11.9" y="58.9">SEL_ANALOG</text>
<text x="25.4" y="54.4">Sh. 2</text>
<text x="160.3" y="55.5">10K0</text>
<text x="190.8" y="60">Q1</text>
<text x="286.3" y="57.9">X6</text>
<text x="286.3" y="60">XLR-M</text>
<text x="190.8" y="62.1">BC847B</text>
<text x="210.3" y="64.2">Q2</text>
<text x="234.2" y="63.4">Sh. 3</text>
<text x="234.2" y="65.5">Sh. 3</text>
<text x="243.9" y="63.4">A1_R</text>
<text x="243.9" y="65.5">A2_R</text>
<text x="281.5" y="62.4">2</text>
<text x="281.5" y="64.5">3</text>
<text x="16.7" y="67.6">SEL_AES</text>
<text x="25.9" y="71.9">Sh. 2</text>
<text x="160.3" y="70.8">R133</text>
<text x="210.3" y="66.3">BC847B</text>
<text x="221.2" y="70.8">R134</text>
<text x="281.5" y="66.9">1</text>
<text x="160.3" y="72.9">10K0</text>
<text x="173.3" y="72.9">R135</text>
<text x="173.3" y="75.1">10K0</text>
<text x="182" y="72.9">R136</text>
<text x="182" y="75.1">10K0</text>
<text x="221.2" y="72.9">22K1</text>
<text x="286" y="72.7" transform="rotate(-90 286 72.7)">5</text>
<text x="290.2" y="72.7" transform="rotate(-90 290.2 72.7)">4</text>
<text x="82.3" y="85.9">C137</text>
<text x="82.3" y="88">100N</text>
<text x="88.6" y="85.9">+5V</text>
<text x="23.8" y="100.2">Sh. 2</text>
<text x="47.6" y="96.7">TP15</text>
<text x="83.3" y="99.1">V57</text>
<text x="91.3" y="97.8">20</text>
<text x="114.8" y="98.9">R141</text>
<text x="114.8" y="101.2">121R</text>
<text x="16.7" y="104.4">WCLK</text>
<text x="79.6" y="103.6">2</text>
<text x="79.6" y="105.7">3</text>
<text x="79.6" y="107.9">4</text>
<text x="83.3" y="104.7">D0</text>
<text x="83.3" y="106.8">D1</text>
<text x="89.2" y="102.3">VCC</text>
<text x="92.1" y="104.7">Q0</text>
<text x="92.1" y="106.8">Q1</text>
<text x="96.8" y="103.6">19</text>
<text x="96.8" y="105.7">18</text>
<text x="96.8" y="107.9">17</text>
<text x="114.8" y="107.6">R142</text>
<text x="269.3" y="104.4">WORDCLK</text>
<text x="281" y="104.4">Sh. 7</text>
<text x="79.6" y="110.2">5</text>
<text x="79.6" y="112.4">6</text>
<text x="83.3" y="108.9">D2</text>
<text x="83.3" y="111.3">D3</text>
<text x="83.3" y="113.4">D4</text>
<text x="92.1" y="108.9">Q2</text>
<text x="92.1" y="111.3">Q3</text>
<text x="92.1" y="113.4">Q4</text>
<text x="96.8" y="110.2">16</text>
<text x="96.8" y="112.4">15</text>
<text x="114.8" y="109.7">150R</text>
<text x="79.6" y="114.5">7</text>
<text x="79.6" y="116.6">8</text>
<text x="79.6" y="118.7">9</text>
<text x="83.3" y="115.5">D5</text>
<text x="83.3" y="117.7">D6</text>
<text x="83.3" y="119.8">D7</text>
<text x="92.1" y="115.5">Q5</text>
<text x="92.1" y="117.7">Q6</text>
<text x="92.1" y="119.8">Q7</text>
<text x="96.8" y="114.5">14</text>
<text x="96.8" y="116.6">13</text>
<text x="96.8" y="118.7">12</text>
<text x="129.9" y="116.3">C138</text>
<text x="129.9" y="118.4">470P</text>
<text x="67.5" y="121.9">+5V</text>
<text x="78.6" y="121.1">11</text>
<text x="79.6" y="123.2">1</text>
<text x="83.3" y="122.1">EN</text>
<text x="83.3" y="124.3">OE</text>
<text x="90.2" y="124.5">GND</text>
<text x="78.1" y="127.2">74HCT573T</text>
<text x="91.3" y="128.8">10</text>
<text x="210.3" y="129.3">XT2</text>
<text x="210.3" y="131.4">5.6448MHz</text>
<text x="210.3" y="140.1">R143</text>
<text x="216.7" y="140.1">3M3</text>
<text x="160.3" y="148.9">R144</text>
<text x="179.9" y="148.9">C139</text>
<text x="210.3" y="148.3">V58E</text>
<text x="240.8" y="148.3">V58D</text>
<text x="255.9" y="144.6">TP17</text>
<text x="160.3" y="151">100K</text>
<text x="179.9" y="151">1N</text>
<text x="206.6" y="153.6">11</text>
<text x="220.7" y="153.6">10</text>
<text x="238.1" y="153.6">9</text>
<text x="250.8" y="153.6">8</text>
<text x="267.2" y="154.4">CLK56448</text>
<text x="277.8" y="154.4">Sh. 17</text>
<text x="175.7" y="157.6">D10</text>
<text x="175.7" y="159.7">BBY31</text>
<text x="192.9" y="157.6">C141</text>
<text x="192.9" y="159.7">SEL</text>
<text x="201.6" y="157.6">C142</text>
<text x="201.6" y="159.7">SEL</text>
<text x="209.5" y="160.2">74HCU04T</text>
<text x="232" y="159.7">C140</text>
<text x="232" y="161.8">6P8</text>
<text x="240" y="160.2">74HCU04T</text>
<text x="60.3" y="164">+5V</text>
<text x="56.4" y="172.7">L11</text>
<text x="171.2" y="168.5">-5V</text>
<text x="184.1" y="170.6">SP7</text>
<text x="51.9" y="179.3">C143</text>
<text x="56.4" y="174.8">10uH</text>
<text x="67.2" y="179.3">C144</text>
<text x="125.7" y="179.3">C145</text>
<text x="140.8" y="177.2">TP18</text>
<text x="51.9" y="181.4">15uF/16V</text>
<text x="67.2" y="181.4">100N</text>
<text x="103.7" y="185.6">+5V</text>
<text x="125.7" y="181.4">10N</text>
<text x="212.5" y="185.6">XT3</text>
<text x="51.9" y="190.1">V59A</text>
<text x="63" y="188.8">16</text>
<text x="125.7" y="190.1">R146</text>
<text x="136.5" y="190.1">C148</text>
<text x="212.5" y="188">6.144MHz</text>
<text x="23.5" y="197.8">Sh. 17</text>
<text x="34.7" y="192.3">TP19</text>
<text x="41" y="192.3">TP20</text>
<text x="60.9" y="193.3">VCC</text>
<text x="73" y="197">2</text>
<text x="82.3" y="196.5">R148</text>
<text x="99.7" y="192.3">R145</text>
<text x="99.7" y="194.4">10K0</text>
<text x="110.6" y="196.5">R149</text>
<text x="125.7" y="192.3">2M2</text>
<text x="136.5" y="192.3">47N</text>
<text x="212.5" y="196.5">R147</text>
<text x="219.1" y="196.5">3M3</text>
<text x="13.2" y="202.3">FREQ</text>
<text x="48.2" y="201.3">14</text>
<text x="52.9" y="202.3">SIG IN</text>
<text x="64" y="198.1">COMP1</text>
<text x="64" y="202.3">COMP2</text>
<text x="73" y="201.3">13</text>
<text x="78.1" y="203.1">TP22</text>
<text x="82.3" y="198.9">22K1</text>
<text x="110.6" y="198.9">10K0</text>
<text x="123" y="201.3">6</text>
<text x="158.2" y="201">R151</text>
<text x="158.2" y="203.1">100K</text>
<text x="173.3" y="201">C151</text>
<text x="173.3" y="203.1">1N</text>
<text x="247.1" y="201">V58C</text>
<text x="255.9" y="198.9">TP21</text>
<text x="13.2" y="206.3">FREQREF</text>
<text x="49.2" y="205.5">3</text>
<text x="52.9" y="206.6">COMP IN</text>
<text x="64" y="206.6">COMP3</text>
<text x="73" y="205.5">15</text>
<text x="73" y="210">1</text>
<text x="84.4" y="207.3">C150</text>
<text x="84.4" y="209.7">10N</text>
<text x="99.7" y="207.3">R150</text>
<text x="99.7" y="209.7">3M3</text>
<text x="123" y="210">5</text>
<text x="140.2" y="205.5">7</text>
<text x="207.7" y="205.5">3</text>
<text x="214.6" y="209.7">V58B</text>
<text x="220.7" y="205.5">4</text>
<text x="240.2" y="205.5">5</text>
<text x="247.1" y="209.7">74HCU04T</text>
<text x="253.2" y="205.5">6</text>
<text x="269.3" y="206.3">CLK6144</text>
<text x="279.7" y="206.3">Sh. 17</text>
<text x="23.5" y="210.8">Sh. 17</text>
<text x="64" y="215.5">GND</text>
<text x="67.7" y="211">PP</text>
<text x="108.2" y="214">R152</text>
<text x="116.9" y="214">C156</text>
<text x="129.9" y="211.8">V60B</text>
<text x="129.9" y="214">TLE2082CD</text>
<text x="171.2" y="211.8">D11</text>
<text x="171.2" y="214">BBY31</text>
<text x="186.5" y="211.8">C153</text>
<text x="186.5" y="214">SEL</text>
<text x="201.6" y="211.8">C154</text>
<text x="201.6" y="214">SEL</text>
<text x="214.6" y="211.8">74HCU04T</text>
<text x="232" y="211.8">C155</text>
<text x="232" y="214">100P</text>
<text x="340.5" y="214">C146</text>
<text x="51.9" y="218.2">74HC4046AD</text>
<text x="65.1" y="219.8">8</text>
<text x="75.7" y="216.1">D12</text>
<text x="75.7" y="218.2">BAV99</text>
<text x="90.8" y="216.1">+5V</text>
<text x="108.2" y="216.1">10K0</text>
<text x="116.9" y="216.1">100N</text>
<text x="167" y="220.6">-5V</text>
<text x="323.1" y="220.6">L12</text>
<text x="340.5" y="216.1">100N</text>
<text x="366.4" y="220.6">V59B</text>
<text x="78.1" y="226.9">R153</text>
<text x="95.2" y="222.7">R154</text>
<text x="95.2" y="224.8">1M00</text>
<text x="177.8" y="224.8">SP8</text>
<text x="312.7" y="226.1">+5V</text>
<text x="323.1" y="222.7">10uH</text>
<text x="363.8" y="223">6</text>
<text x="363.8" y="225.1">7</text>
<text x="367.5" y="224">CA</text>
<text x="367.5" y="226.1">CB</text>
<text x="374.4" y="224">OUT VCO</text>
<text x="385.5" y="223">4</text>
<text x="78.1" y="229">10K0</text>
<text x="91" y="233.5">C157</text>
<text x="108.7" y="230.4">LOCKED_4046</text>
<text x="123.8" y="230.4">Sh. 2</text>
<text x="335.8" y="230.4" transform="rotate(-90 335.8 230.4)">14</text>
<text x="340.5" y="229">C149</text>
<text x="340.5" y="231.4">15uF/16V</text>
<text x="362.7" y="229.6">11</text>
<text x="362.7" y="231.7">12</text>
<text x="367.5" y="230.6">R1</text>
<text x="367.5" y="232.7">R2</text>
<text x="376" y="230.6">SE OUT</text>
<text x="385.5" y="229.6">10</text>
<text x="91" y="235.7">10N</text>
<text x="160.1" y="239.9">+5V</text>
<text x="167" y="239.9">C147</text>
<text x="269.3" y="236.7">VLOOP2</text>
<text x="279.7" y="236.7">Sh. 18</text>
<text x="329.1" y="235.9">1</text>
<text x="338.4" y="239.9">V58A</text>
<text x="342.1" y="235.9">2</text>
<text x="358.2" y="237.8">+5V</text>
<text x="363.8" y="238">9</text>
<text x="367.5" y="239.1">VCO IN</text>
<text x="32.3" y="244.4">+5V</text>
<text x="167" y="242.3">100N</text>
<text x="335.8" y="244.1" transform="rotate(-90 335.8 244.1)">7</text>
<text x="338.4" y="242.3">74HCU04T</text>
<text x="363.8" y="240.4">5</text>
<text x="366.4" y="244.4">74HC4046AD</text>
<text x="367.5" y="241.5">VCO INHI</text>
<text x="16.7" y="249.7">+5V</text>
<text x="36.2" y="249.7">Sh. 2,3,5,6,7,8,9,11,12,13,14,15,16,17,18</text>
<text x="155.6" y="251.3">2</text>
<text x="162.7" y="247.3">8</text>
<text x="167" y="250.7">V60A</text>
<text x="17.2" y="256.3">-5V</text>
<text x="35.5" y="256.3">Sh. 3,7,8,10,11,16,18</text>
<text x="167" y="253.1">TLE2082CD</text>
<text x="172.8" y="255.5">1</text>
<text x="283.1" y="255.8">PROPERTY OF PROTELEVISION TECHNOLOGIES A/S</text>
<text x="336.4" y="255.8">ALL RIGHTS STRICTLY RESERVED</text>
<text x="33.1" y="261.6">-5V</text>
<text x="155.6" y="259.7">3</text>
<text x="221.2" y="259.5">V55B</text>
<text x="221.2" y="261.6">DS9638CM</text>
<text x="255.9" y="259.2">V58F</text>
<text x="15.6" y="267.1">GND</text>
<text x="35.7" y="267.1">Sh. 1,2,3,5,6,7,8,9,10,11,12,13,14,15,17,18</text>
<text x="162.7" y="265.6">4</text>
<text x="167" y="268.2">C152</text>
<text x="218.5" y="266.3">3</text>
<text x="231.5" y="264.2">6</text>
<text x="231.5" y="268.5">5</text>
<text x="252.1" y="264.2">13</text>
<text x="266.2" y="264.2">12</text>
<text x="161.1" y="270.3">-5V</text>
<text x="167" y="270.3">100N</text>
<text x="255.9" y="270.3">74HCU04T</text>
</g>
</svg>
